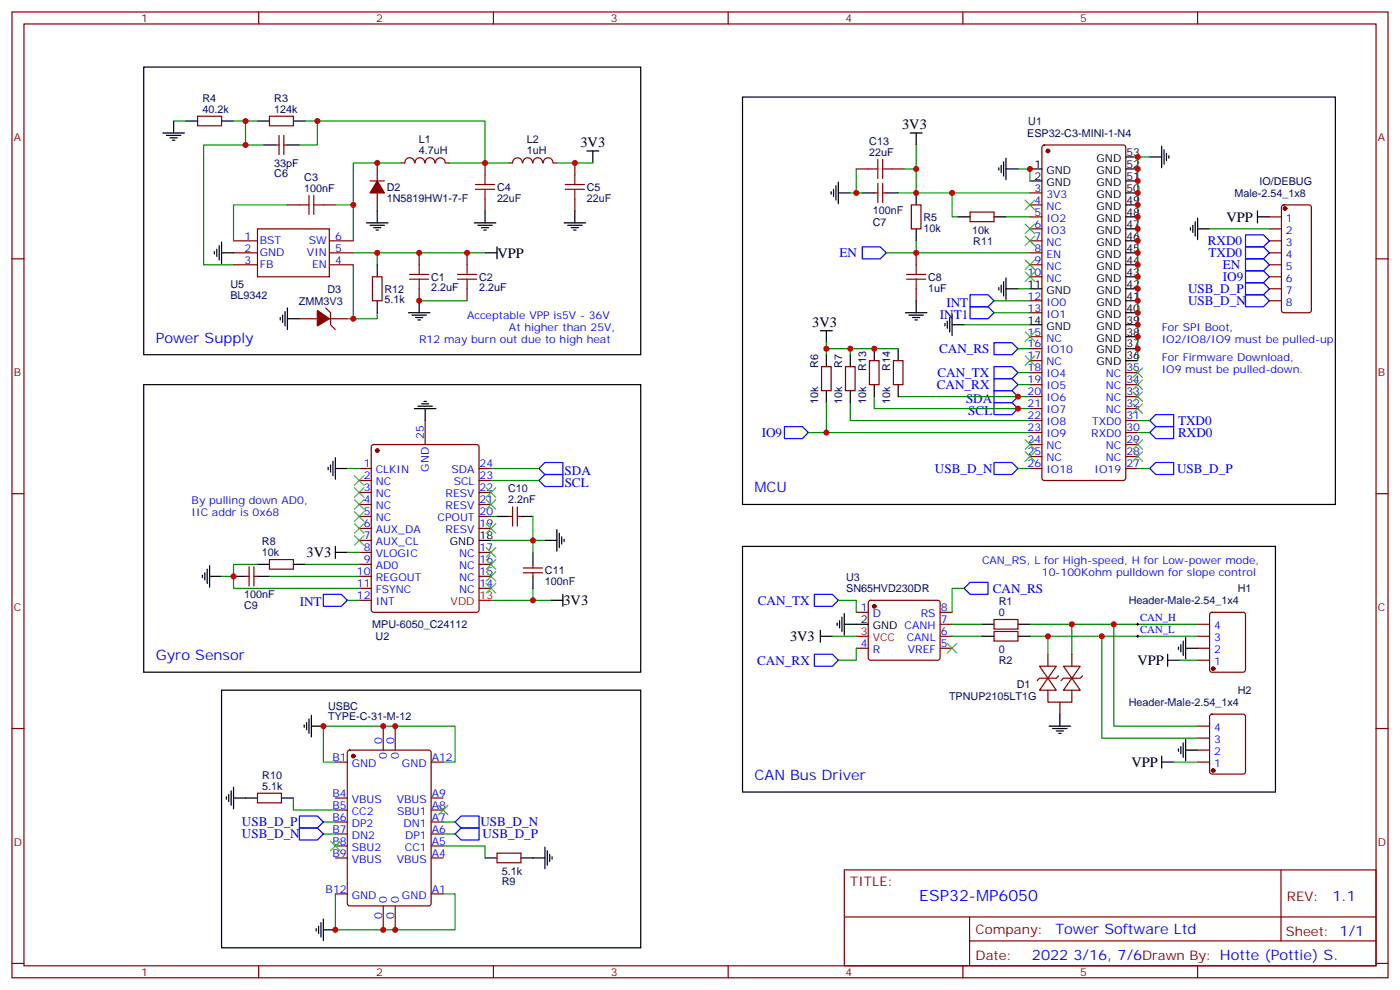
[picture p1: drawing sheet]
<svg xmlns="http://www.w3.org/2000/svg" width="412mm" height="291mm" viewBox="0 0 412 291" stroke-linecap="round" stroke-linejoin="round" font-family="sans-serif">
<g fill="none" stroke="#870000" stroke-width=".35">
<path d="M3.5 3.5h405.4v284.4h-405.4zM7.1 7.1h398.2v277.2h-398.2zM76.2 3.5v3.6M145.3 3.5v3.6M214.5 3.5v3.6M283.6 3.5v3.6M352.8 3.5v3.6M58.2 34.2h7.1v2.8h-7.1zM79.4 34.2h7v2.8h-7zM82.2 39.9v5.6M83.6 39.9v5.6M81.1 42.7h1.1"/>
<path d="M83.6 42.7h1.1M109 53.3h4.2M111.1 48v5.3M111.1 56.8v5.3M118.2 48h1M119.3 48a1.41 1.41 0 0 1 1.4-1.6 1.41 1.41 0 0 1 1.4 1.6M122.3 48a1.41 1.41 0 0 1 1.4-1.6 1.41 1.41 0 0 1 1.4 1.6M125.3 48a1.41 1.41 0 0 1 1.4-1.6 1.41 1.41 0 0 1 1.4 1.6M128.3 48a1.41 1.41 0 0 1 1.4-1.5 1.41 1.41 0 0 1 1.4 1.5M131.2 48h1.1M142.9 48v3.5M142.9 58.6v3.5"/>
<path d="M149.9 48h1.1M151 48a1.41 1.41 0 0 1 1.4-1.6 1.41 1.41 0 0 1 1.4 1.6M154 48a1.41 1.41 0 0 1 1.4-1.6 1.41 1.41 0 0 1 1.4 1.6M157 48a1.41 1.41 0 0 1 1.4-1.6 1.41 1.41 0 0 1 1.4 1.6M160.1 48a1.41 1.41 0 0 1 1.4-1.5 1.41 1.41 0 0 1 1.4 1.5M163 48h1M169.3 48v3.5M169.3 58.6v3.5M252.2 49.7h3.6M257.5 56.8h1.1M258.6 54v5.6M260 56.8h1.1"/>
<path d="M260 54v5.6M262.8 49.7h3.5M303.4 56.8h3.5M307.2 42.9l.4-.2h23.3l.7 .4v97.7l-.5 .6-23.5 .1-.6-.5-.1-97.6zM3.5 76.2h3.6M68.8 70.9h7M68.8 74.4h7M68.8 78h7M75.8 67.4h21.2v14.1h-21.2zM84.7 60.3h3.5M95.2 60.3h3.6M97 70.9h7.1"/>
<path d="M97 74.4h7.1M97 78h7.1M123.5 74.4v3.6M137.6 74.4v3.6M268.5 60.3h2.8v7.1h-2.8zM269.9 74.4v3.6M285.8 62.4h7v2.9h-7zM303.4 60.3h3.5M303.4 63.9h3.5M303.4 67.4h3.5M303.4 70.9h3.5M303.4 74.4h3.5"/>
<path d="M303.4 78h3.5M373.9 63.9h3.6M373.9 67.4h3.6M373.9 70.9h3.6M373.9 74.4h3.6M373.9 78h3.6M377.7 60.5l.5-.2h7.4l.6 .5 .1 30.6-.5 .6-7.6 .1-.7-.5v-30.6zM405.3 76.2h3.6M88.2 93.8h5.3M96 90.7l1.4 1.4v3.5l1.4 1.4M97 93.8h5.3M109.7 81.5h2.8v7h-2.8z"/>
<path d="M123.5 85v3.5M137.6 85v3.5M269.9 85v3.5M303.4 81.5h3.5M303.4 88.5h3.5M303.4 92.1h3.5M303.4 99.1h3.5M373.9 81.5h3.6M373.9 88.5h3.6M373.9 85h3.6M242 107.9h2.8v7.1h-2.8zM249.1 107.9h2.8v7.1h-2.8z"/>
<path d="M256.1 106.2h2.8v7h-2.8zM263.2 106.2h2.8v7h-2.8zM303.4 102.7h3.5M303.4 106.2h3.5M303.4 109.7h3.5M303.4 113.2h3.5M303.4 116.8h3.5M331.6 109.7h3.5M331.6 113.2h3.5M331.6 116.8h3.5M105.8 137.9h3.6M109.6 131.1l.5-.2h30.3l.7 .4v48.3l-.5 .6-30.5 .1-.7-.5v-48.2z"/>
<path d="M125.2 123.8v7.1M141.1 137.9h3.5M303.4 120.3h3.5M303.4 123.8h3.5M303.4 127.4h3.5M303.4 130.9h3.5M303.4 134.4h3.5M303.4 137.9h3.5M331.6 120.3h3.5M331.6 123.8h3.5M331.6 127.4h3.5M331.6 130.9h3.5"/>
<path d="M331.6 134.4h3.5M331.6 137.9h3.5M3.5 145.3h3.6M105.8 141.5h3.6M105.8 145h3.6M105.8 148.5h3.6M105.8 152h3.6M105.8 155.6h3.6M105.8 159.1h3.6M141.1 141.5h3.5M141.1 145h3.5M141.1 148.5h3.5"/>
<path d="M141.1 152h3.5M141.1 155.6h3.5M149.9 152h1.1M151 149.2v5.7M152.4 152h1.1M152.4 149.2v5.7M405.3 145.3h3.6M72.3 169.7h1.1M73.4 166.9v5.6M74.8 169.7h1M74.8 166.9v5.6M79.4 164.7h7v2.9h-7z"/>
<path d="M105.8 162.6h3.6M105.8 166.2h3.6M105.8 169.7h3.6M105.8 173.2h3.6M105.8 176.7h3.6M141.1 162.6h3.5M141.1 166.2h3.5M141.1 169.7h3.5M141.1 173.2h3.5M154.2 168.6h5.6M154.2 167.2h5.6M157 166.2v1"/>
<path d="M157 168.6v1.1M256 176.9l.5-.2h19.7l.5 .2 .2 .5v16.3l-.2 .5-.5 .2h-19.7l-.5-.3-.2-.4v-16.3zM252.2 180.3h3.6M252.2 190.9h3.6M276.9 180.3h3.6M276.9 190.9h3.6M276.9 187.3h3.6M276.9 183.8h3.6M292.8 182.4h7.1v2.8h-7.1zM292.8 185.9h7.1v2.8h-7.1zM306.2 196.1h4.9l-2.4 3.6zM308.7 199.7l2.4 3.5h-4.9z"/>
<path d="M308.7 192.6v3.5M311.9 199l-.8 .7h-4.9l-.7 .7M313.3 196.1h4.9l-2.5 3.6zM315.7 199.7l2.5 3.5h-4.9zM315.7 192.6v3.5M318.9 199l-.7 .7h-4.9l-.7 .7M352.8 190.9h3.5M352.8 187.3h3.5M352.8 183.8h3.5M352.8 194.4h3.5M356.5 180.5l.5-.2h9.2l.6 .4 .1 16.5-.5 .7h-9.4l-.6-.5-.1-16.4zM3.5 214.5h3.6"/>
<path d="M112.9 213.8v7M116.4 213.8v7M308.7 203.2v3.5h7v-3.5M312.2 206.7v3.6M352.8 217.3h3.5M352.8 213.8h3.5M356.5 210.5l.5-.2h9.2l.6 .4 .1 16.5-.5 .6-9.4 .1-.6-.5-.1-16.4zM405.3 214.5h3.6M75.8 233.5h7.1v2.9h-7.1zM98.8 224.4h3.5M98.8 235h3.5M98.8 238.5h3.5"/>
<path d="M102.5 221l.5-.2h23.3l.6 .5 .1 44.7-.5 .6-23.5 .1-.6-.5-.1-44.7zM127 224.4h3.5M127 235h3.5M127 238.5h3.5M352.8 224.4h3.5M352.8 220.8h3.5M98.8 242h3.5M98.8 245.5h3.5M98.8 249.1h3.5M98.8 252.6h3.5M127 242h3.5M127 245.5h3.5"/>
<path d="M127 249.1h3.5M127 252.6h3.5M146.4 251.2h7.1v2.8h-7.1zM248.7 256.1h156.6v28.2h-156.6zM377.3 256.1v20.9M98.8 263.2h3.5M112.9 266.7v7.1M116.4 266.7v7.1M127 263.2h3.5M248.7 270h156.5M285.6 277h119.6M285.6 270v14.1"/>
<path d="M3.5 283.6h3.6M76.2 284.3v3.6M145.3 284.3v3.6M214.5 284.3v3.6M283.6 284.3v3.6M352.8 284.3v3.6M405.3 283.6h3.6"/>
</g>
<g fill="#870000" stroke="#870000" stroke-width=".35">
<path d="M111.1 53.3l2.1 3.5h-4.2z"/>
<path d="M93.5 91.4l3.5 2.4-3.5 2.2z"/>
<circle cx="308.7" cy="44.4" r=".53"/>
<circle cx="111.1" cy="132.6" r=".53"/>
<circle cx="257.5" cy="178.5" r=".53"/>
<circle cx="357.4" cy="196.9" r=".53"/>
<circle cx="357.4" cy="226.8" r=".53"/>
<circle cx="378.5" cy="61.4" r=".53"/>
<circle cx="104.1" cy="222.6" r=".53"/>
</g>
<g fill="none" stroke="#000" stroke-width=".35">
<path d="M42.3 19.8h146.4v84.6h-146.4zM48 39.2h6.3M49 39.9h4.3M51.2 35.6v3.6M54.7 35.6h3.5M65.3 35.6h3.5M75.8 35.6h3.6M86.4 35.6h3.6M218.7 28.6h174.6v119.9h-174.6zM268.1 39.2h3.5M269.9 39.2v3.5M50.1 40.6h2.1"/>
<path d="M50.8 41.3h.7M77.6 42.7h3.5M84.7 42.7h3.5M172.9 44.4h3.5M174.6 44.4v3.6M244.8 56.4v.8M245.5 55.7v2.2M246.2 54.7v4.2M246.9 56.8h3.6M246.9 53.6v6.4M254 56.8h3.5M261.1 56.8h3.5"/>
<path d="M269.9 56.8v3.5M294.2 49.4v.7M294.9 48.7v2.1M295.6 47.6v4.3M296.3 49.7h3.6M296.3 46.6v6.3M303.4 49.7h3.5M303.4 53.3h3.5M331.6 49.7h3.5M331.6 53.3h3.5M331.6 56.8h3.5M331.6 46.2h3.5"/>
<path d="M338.7 46.2h3.5M342.2 43v6.4M342.9 44.1v4.2M343.6 45.2v2.1M344.3 45.9v.7M63.1 74.1v.7M63.9 73.4v2.1M64.6 72.3v4.3M65.3 74.4h3.5M65.3 71.3v6.3M107.9 65.6h6.4M109 66.3h4.2"/>
<path d="M110.1 67h2.1M110.8 67.7h.7M111.1 62.1v3.5M111.1 78v3.5M139.7 65.6h6.3M140.8 66.3h4.2M141.8 67h2.1M142.5 67.7h.7M142.9 74.4h3.5M142.9 62.1v3.5M146.4 72.7v3.5M166.2 65.6h6.3"/>
<path d="M167.2 66.3h4.2M168.3 67h2.1M169 67.7h.7M169.3 62.1v3.5M269.9 67.4v3.5M282.2 63.9h3.6M292.8 63.9h3.5M331.6 78h3.5M331.6 74.4h3.5M331.6 70.9h3.5M331.6 67.4h3.5M331.6 63.9h3.5"/>
<path d="M331.6 60.3h3.5M350.7 67v.7M351.4 66.3v2.1M352.1 65.3v4.2M352.8 67.4h3.5M352.8 64.2v6.4M370.4 63.9h3.5M370.4 62.1v3.5M82.5 93.5v.7M83.3 92.8v2.1M84 91.7v4.3M84.7 93.8h3.5"/>
<path d="M84.7 90.7v6.3M111.1 88.5v3.6M120.3 92.1h6.3M121.4 92.8h4.2M122.4 93.5h2.1M123.1 94.2h.7M123.5 88.5v3.6M241.7 97.4h3.5M243.4 97.4v3.5M266.7 92.1h6.3M267.8 92.8h4.2M268.8 93.5h2.1"/>
<path d="M269.5 94.2h.7M269.9 88.5v3.6M278.3 95.2v.8M279 94.5v2.2M279.8 93.5v4.2M280.5 95.6h3.5M280.5 92.4v6.4M294.2 84.7v.7M294.9 84v2.1M295.6 82.9v4.2M296.3 85h3.6M296.3 81.8v6.4"/>
<path d="M303.4 85h3.5M303.4 95.6h3.5M331.6 85h3.5M331.6 95.6h3.5M331.6 99.1h3.5M331.6 92.1h3.5M331.6 88.5h3.5M331.6 81.5h3.5M42.3 113.2h146.4v84.7h-146.4zM123.1 119.6h4.3M124.2 118.9h2.1M124.9 118.2h.7"/>
<path d="M243.4 104.4v3.5M243.4 115v3.5M250.5 104.4v3.5M250.5 115v3.5M257.5 102.7v3.5M257.5 113.2v3.6M264.6 102.7v3.5M264.6 113.2v3.6M331.6 106.2h3.5M331.6 102.7h3.5M96.7 137.6v.7M97.4 136.9v2.1"/>
<path d="M98.1 135.8v4.3M98.8 134.8v6.3M98.8 137.9h3.5M122.1 120.3h6.3M125.2 120.3v3.5M141.1 159.1h3.5M146.4 152h3.5M153.5 152h3.5M160.5 159.1h3.5M164 155.9v6.4M164.7 157v4.2M165.5 158v2.2"/>
<path d="M166.2 158.8v.7M59.6 169.3v.7M60.3 168.6v2.1M61 167.6v4.2M61.7 169.7h3.6M61.7 166.5v6.4M68.8 169.7h3.5M75.8 169.7h3.6M75.8 166.2h3.6M86.4 166.2h3.6M98.8 162.6h3.5M98.8 160.9v3.5"/>
<path d="M157 162.6v3.6M157 169.7v3.5M162.3 176.7h3.5M165.8 175v3.5M218.7 160.9h157v72.3h-157zM241.7 187.3h3.5M241.7 185.6v3.5M246.6 183.4v.7M247.3 182.7v2.2M248 181.7v4.2M248.7 183.8h7.1M248.7 180.6v6.4"/>
<path d="M289.3 183.8h3.5M289.3 187.3h3.5M299.9 183.8h3.5M299.9 187.3h3.5M344 194.4h3.5M344 192.6v3.5M347.1 190.5v.7M347.8 189.8v2.1M348.5 188.7v4.3M349.2 190.9h3.6M349.2 187.7v6.3M65.3 203.2h123.4v75.8h-123.4z"/>
<path d="M89.6 213.4v.7M90.3 212.7v2.1M91 211.7v4.2M91.7 213.8h3.5M91.7 210.6v6.4M309 213.8h6.4M310.1 214.5h4.2M311.1 215.2h2.2M311.9 215.9h.7M312.2 210.3v3.5M347.8 219.8v2.1M348.5 218.7v4.3"/>
<path d="M349.2 217.7v6.3M66.7 234.6v.7M67.4 233.9v2.1M68.1 232.8v4.3M68.8 235h7M68.8 231.8v6.3M82.9 235h3.5M342.2 222.6v3.5M342.2 224.4h3.5M347.1 220.5v.7M349.2 220.8h3.6M142.9 252.6h3.5"/>
<path d="M153.5 252.6h7M160.5 249.4v6.4M161.2 250.5v4.2M161.9 251.5v2.1M162.6 252.2v.7M93.1 273.4v.7M93.8 272.7v2.1M94.5 271.6v4.3M95.2 273.8h3.6M95.2 270.6v6.3"/>
</g>
<path d="M141.1 176.7h3.5M252.2 187.3h3.6" fill="none" stroke="#f00" stroke-width=".35"/>
<g fill="none" stroke="#00f" stroke-width=".35">
<path d="M254 72.7h5.3l1.8 1.7-1.8 1.8h-5.3zM366.9 72.7h5.3l1.7 1.7-1.7 1.8h-5.3zM366.9 69.1h5.3l1.7 1.8-1.7 1.8h-5.3zM366.9 79.7h5.3l1.7 1.8-1.7 1.8h-5.3zM366.9 76.2h5.3l1.7 1.8-1.7 1.7h-5.3zM285.8 86.8h5.2l1.8 1.7-1.8 1.8h-5.2zM285.8 90.3h5.2l1.8 1.8-1.8 1.7h-5.2zM366.9 83.3h5.3l1.7 1.7-1.7 1.8h-5.3zM366.9 86.8h5.3l1.7 1.7-1.7 1.8h-5.3zM292.8 107.9h5.3l1.8 1.8-1.8 1.8h-5.3zM292.8 111.5h5.3l1.8 1.7-1.8 1.8h-5.3zM292.8 115h5.3l1.8 1.8-1.8 1.7h-5.3z"/>
<path d="M292.8 118.5h5.3l1.8 1.8-1.8 1.8h-5.3zM292.8 100.9h5.3l1.8 1.8-1.8 1.7h-5.3zM158.7 137.9l1.8-1.7h5.3v3.5h-5.3zM160.5 139.7h5.3v3.5h-5.3l-1.8-1.7zM231.1 125.6h5.3l1.7 1.8-1.7 1.7h-5.3zM292.8 136.2h5.3l1.8 1.7-1.8 1.8h-5.3zM338.7 123.8l1.7-1.7h5.3v3.5h-5.3zM338.7 127.4l1.7-1.8h5.3v3.5h-5.3zM338.7 137.9l1.7-1.7h5.3v3.5h-5.3zM95.2 175h5.3l1.8 1.7-1.8 1.8h-5.3zM239.9 175h5.3l1.7 1.7-1.7 1.8h-5.3zM284 173.2l1.8-1.8h5.2v3.6h-5.2z"/>
<path d="M239.9 192.6h5.3l1.7 1.8-1.7 1.7h-5.3zM88.2 240.2h5.3l1.7 1.8-1.7 1.8h-5.3zM88.2 243.8h5.3l1.7 1.7-1.7 1.8h-5.3zM134.1 245.5l1.7-1.7h5.3v3.5h-5.3zM135.8 240.2h5.3v3.6h-5.3l-1.7-1.8z"/>
</g>
<g fill="none" stroke="#008700" stroke-width=".35">
<path d="M51.2 35.6h3.5M68.8 35.6h7M72.3 35.6v7.1h-12.3v35.3h8.8M90 35.6h52.9v12.4M93.5 35.6v7.1h-5.3M72.3 42.7h5.3M118.2 48h-14.1v12.3M132.3 48h17.6M164 48h10.6M250.5 56.8h3.5M252.2 49.7v7.1M264.6 56.8h38.8"/>
<path d="M266.3 49.7h3.6M269.9 42.7v14.1M280.5 56.8v7.1h1.7M299.9 49.7h3.5v3.6M338.7 46.2h-3.6v60M84.7 60.3h-15.9v10.6M98.8 60.3h5.3v10.6M104.1 74.4h38.8M104.1 78v15.8M111.1 74.4v3.6M261.1 74.4h42.3M269.9 70.9v3.5"/>
<path d="M296.3 63.9h7.1M356.3 67.4h17.6M111.1 92.1v1.7h-8.8M123.5 88.5h14.1M284 95.6h19.4M292.8 88.5h10.6M292.8 92.1h10.6M299.9 85h3.5M243.4 100.9v1.8h21.2M243.4 102.7v1.7M243.4 118.5v8.9M250.5 118.5v5.3h52.9"/>
<path d="M250.5 102.7v1.7M257.5 116.8v3.5h45.9M264.6 116.8h38.8M299.9 109.7h3.5M299.9 113.2h3.5M299.9 102.7h3.5M102.3 137.9h3.5M144.6 137.9h14.1M238.1 127.4h65.3M299.9 137.9h3.5M335.1 123.8h3.6M335.1 127.4h3.6"/>
<path d="M335.1 137.9h3.6M144.6 141.5h14.1M144.6 159.1h15.9M144.6 152h1.8M157 152v10.6M68.8 169.7v3.5h37M75.8 166.2h-7v3.5h-3.5M79.4 169.7h26.4M90 166.2h15.8M102.3 176.7h3.5M102.3 162.6h3.5M157 173.2v3.5h-12.4"/>
<path d="M157 176.7h5.3M246.9 176.7h5.3v3.6M284 173.2h-3.5v7.1M245.2 187.3h7M252.2 190.9v3.5h-5.3M280.5 187.3h8.8M280.5 183.8h8.8M303.4 183.8h12.3v8.8M303.4 187.3h5.3v5.3M308.7 187.3h44.1M315.7 183.8h37.1M324.6 187.3v30h28.2"/>
<path d="M328.1 183.8v30h24.7M347.5 194.4h5.3M86.4 235v3.5h12.4M98.8 224.4h-3.6v-10.6h38.9v10.6h-3.6M345.7 224.4h7.1M95.2 242h3.6M95.2 245.5h3.6M130.5 249.1h12.4v3.5M130.5 242h3.6M130.5 245.5h3.6M98.8 263.2v10.6h35.3v-10.6h-3.6"/>
</g>
<path d="M334.8 183.8h.7M334.8 187.3h.7M335.1 183.4v.7M335.1 187v.7" fill="none" stroke="#000" stroke-width=".29"/>
<g fill="none" stroke="#3c3" stroke-width=".35">
<path d="M302 58.9l2.8 2.8M304.8 58.9l-2.8 2.8M302 76.6l2.8 2.8M302 69.5l2.8 2.8M302 66l2.8 2.8M304.8 76.6l-2.8 2.8M304.8 69.5l-2.8 2.8M304.8 66l-2.8 2.8M302 80.1l2.8 2.8M302 97.7l2.8 2.8M304.8 97.7l-2.8 2.8M304.8 80.1l-2.8 2.8"/>
<path d="M302 104.8l2.8 2.8M304.8 104.8l-2.8 2.8M333.7 108.3l2.8 2.8M333.7 111.8l2.8 2.9M333.7 115.4l2.8 2.8M333.7 118.9l2.8 2.8M336.5 108.3l-2.8 2.8M336.5 111.8l-2.8 2.9M336.5 115.4l-2.8 2.8M336.5 118.9l-2.8 2.8M302 133l2.8 2.8M302 129.5l2.8 2.8"/>
<path d="M304.8 133l-2.8 2.8M304.8 129.5l-2.8 2.8M333.7 129.5l2.8 2.8M333.7 133l2.8 2.8M336.5 129.5l-2.8 2.8M336.5 133l-2.8 2.8M104.4 157.7l2.8 2.8M104.4 154.2l2.8 2.8M104.4 150.6l2.8 2.9M104.4 147.1l2.8 2.8M104.4 143.6l2.8 2.8M104.4 140.1l2.8 2.8"/>
<path d="M107.2 157.7l-2.8 2.8M107.2 154.2l-2.8 2.8M107.2 150.6l-2.8 2.9M107.2 147.1l-2.8 2.8M107.2 143.6l-2.8 2.8M107.2 140.1l-2.8 2.8M143.2 154.2l2.8 2.8M143.2 147.1l2.8 2.8M143.2 143.6l2.8 2.8M146 154.2l-2.8 2.8M146 147.1l-2.8 2.8M146 143.6l-2.8 2.8"/>
<path d="M143.2 161.2l2.8 2.8M143.2 164.7l2.8 2.9M143.2 168.3l2.8 2.8M143.2 171.8l2.8 2.8M146 161.2l-2.8 2.8M146 164.7l-2.8 2.9M146 168.3l-2.8 2.8M146 171.8l-2.8 2.8M279 189.4l2.9 2.9M281.9 189.4l-2.9 2.9M129.1 237.1l2.8 2.8M131.9 237.1l-2.8 2.8"/>
<path d="M97.4 247.7l2.8 2.8M100.2 247.7l-2.8 2.8"/>
</g>
<g fill="none" stroke="#a10000" stroke-width=".35">
<path d="M91 57.5v5.6M92.4 57.5v5.6M140.1 55.7h5.6M140.1 54.3h5.6M142.9 51.5v2.8M142.9 55.7v2.9M166.5 55.7h5.7M166.5 54.3h5.7M169.3 51.5v2.8M169.3 55.7v2.9M255.8 49.7h2.8M258.6 46.9v5.7"/>
<path d="M260 46.9v5.7M260 49.7h2.8M88.2 60.3h2.8M92.4 60.3h2.8M123.5 78v2.8M137.6 78v2.8M269.9 78v2.8M120.6 82.2h5.7M120.6 80.8h5.7M123.5 82.2v2.8M134.8 82.2h5.6M134.8 80.8h5.6"/>
<path d="M137.6 82.2v2.8M267.1 82.2h5.6M267.1 80.8h5.6M269.9 82.2v2.8"/>
</g>
<g fill="#c00">
<circle cx="315.7" cy="183.8" r=".88"/>
<circle cx="308.7" cy="187.3" r=".88"/>
<circle cx="328.1" cy="183.8" r=".88"/>
<circle cx="324.6" cy="187.3" r=".88"/>
<circle cx="335.1" cy="102.7" r=".88"/>
<circle cx="335.1" cy="99.1" r=".88"/>
<circle cx="335.1" cy="95.6" r=".88"/>
<circle cx="335.1" cy="92.1" r=".88"/>
<circle cx="335.1" cy="88.5" r=".88"/>
<circle cx="335.1" cy="85" r=".88"/>
<circle cx="335.1" cy="81.5" r=".88"/>
<circle cx="335.1" cy="78" r=".88"/>
<circle cx="335.1" cy="74.4" r=".88"/>
<circle cx="335.1" cy="70.9" r=".88"/>
<circle cx="335.1" cy="67.4" r=".88"/>
<circle cx="335.1" cy="63.9" r=".88"/>
<circle cx="335.1" cy="60.3" r=".88"/>
<circle cx="335.1" cy="56.8" r=".88"/>
<circle cx="335.1" cy="53.3" r=".88"/>
<circle cx="335.1" cy="49.7" r=".88"/>
<circle cx="335.1" cy="46.2" r=".88"/>
<circle cx="303.4" cy="49.7" r=".88"/>
<circle cx="104.1" cy="60.3" r=".88"/>
<circle cx="111.1" cy="48" r=".88"/>
<circle cx="142.9" cy="48" r=".88"/>
<circle cx="169.3" cy="48" r=".88"/>
<circle cx="72.3" cy="35.6" r=".88"/>
<circle cx="72.3" cy="42.7" r=".88"/>
<circle cx="93.5" cy="35.6" r=".88"/>
<circle cx="269.9" cy="74.4" r=".88"/>
<circle cx="243.4" cy="127.4" r=".88"/>
<circle cx="68.8" cy="169.7" r=".88"/>
<circle cx="157" cy="159.1" r=".88"/>
<circle cx="157" cy="176.7" r=".88"/>
<circle cx="269.9" cy="56.8" r=".88"/>
<circle cx="280.5" cy="56.8" r=".88"/>
<circle cx="137.6" cy="74.4" r=".88"/>
<circle cx="123.5" cy="74.4" r=".88"/>
<circle cx="111.1" cy="74.4" r=".88"/>
<circle cx="104.1" cy="93.8" r=".88"/>
<circle cx="123.5" cy="88.5" r=".88"/>
<circle cx="269.9" cy="49.7" r=".88"/>
<circle cx="252.2" cy="56.8" r=".88"/>
<circle cx="299.9" cy="116.8" r=".88"/>
<circle cx="299.9" cy="120.3" r=".88"/>
<circle cx="257.5" cy="102.7" r=".88"/>
<circle cx="243.4" cy="102.7" r=".88"/>
<circle cx="250.5" cy="102.7" r=".88"/>
<circle cx="112.9" cy="213.8" r=".88"/>
<circle cx="116.4" cy="213.8" r=".88"/>
<circle cx="95.3" cy="213.8" r=".88"/>
<circle cx="112.9" cy="273.8" r=".88"/>
<circle cx="116.4" cy="273.8" r=".88"/>
<circle cx="98.8" cy="273.8" r=".88"/>
</g>
<text font-size="4.6" fill="#00f" x="270.8" y="265.1">ESP32-MP6050</text>
<g font-size="4.2">
<text x="265.7" y="38">3V3</text>
<text x="171" y="43.4">3V3</text>
<text x="361.2" y="65.3">VPP</text>
<text x="146.6" y="75.9">VPP</text>
<text x="239.3" y="96.2">3V3</text>
<text x="90.3" y="164.1">3V3</text>
<text x="166" y="178.2">3V3</text>
<text x="232.7" y="188.8">3V3</text>
<text x="335.1" y="195.8">VPP</text>
<text x="333.3" y="225.8">VPP</text>
</g>
<g font-size="4.2" fill="#00f">
<text x="45.9" y="100.9">Power Supply</text>
<text x="222.2" y="145">MCU</text>
<text x="45.9" y="194.4">Gyro Sensor</text>
<text x="222.2" y="229.7">CAN Bus Driver</text>
<text x="392.5" y="265.4">1.1</text>
<text x="310.9" y="274.9">Tower Software Ltd</text>
<text x="304" y="282.7">2022 3/16, 7/6Drawn By: Hotte (Pottie) S.</text>
</g>
<g font-size="3.9" fill="#00f">
<text x="247.3" y="75.7">EN</text>
<text x="355.8" y="72.2">RXD0</text>
<text x="356" y="75.7">TXD0</text>
<text x="360.2" y="82.8">IO9</text>
<text x="360.2" y="79.2">EN</text>
<text x="350" y="86.3">USB_D_P</text>
<text x="350" y="89.8">USB_D_N</text>
<text x="276.8" y="93.8">INT1</text>
<text x="278.8" y="90.3">INT</text>
<text x="276.6" y="103.9">CAN_RS</text>
<text x="276.2" y="111">CAN_TX</text>
<text x="276" y="114.5">CAN_RX</text>
<text x="284.6" y="118.5">SDA</text>
<text x="285.2" y="122.1">SCL</text>
<text x="347" y="125.1">TXD0</text>
<text x="224.4" y="128.6">IO9</text>
<text x="347" y="128.6">RXD0</text>
<text x="166.3" y="139.9">SDA</text>
<text x="166.3" y="143.4">SCL</text>
<text x="275.4" y="139.2">USB_D_N</text>
<text x="346.7" y="139.2">USB_D_P</text>
<text x="88.3" y="178.5">INT</text>
<text x="223.2" y="178">CAN_TX</text>
<text x="292.4" y="174.6">CAN_RS</text>
<text x="223" y="195.6">CAN_RX</text>
<text x="71.3" y="243.3">USB_D_P</text>
<text x="141.5" y="243.2">USB_D_N</text>
<text x="71.3" y="246.8">USB_D_N</text>
<text x="142.1" y="246.8">USB_D_P</text>
</g>
<g font-size="3.9" fill="#800">
<text x="250.5" y="260.7">TITLE:</text>
<text x="379.1" y="265.4">REV:</text>
<text x="287.4" y="274.9">Company:</text>
<text x="378.7" y="275.5">Sheet: 1/1</text>
<text x="287.4" y="282.6">Date:</text>
</g>
<g font-size="3.2" fill="#800">
<text x="41.6" y="6.5">1</text>
<text x="110.8" y="6.5">2</text>
<text x="179.9" y="6.5">3</text>
<text x="249.1" y="6.5">4</text>
<text x="318.2" y="6.5">5</text>
<text x="4.1" y="41.6">A</text>
<text x="405.9" y="41.6">A</text>
<text x="4.1" y="110.8">B</text>
<text x="405.9" y="110.8">B</text>
<text x="4.1" y="179.9">C</text>
<text x="405.9" y="179.9">C</text>
<text x="4.1" y="249.1">D</text>
<text x="405.9" y="249.1">D</text>
<text x="41.6" y="287.3">1</text>
<text x="110.8" y="287.3">2</text>
<text x="179.9" y="287.3">3</text>
<text x="249.1" y="287.3">4</text>
<text x="318.2" y="287.3">5</text>
</g>
<g font-size="3.2" fill="#000080">
<text x="59.6" y="30">R4</text>
<text x="59.6" y="33.2">40.2k</text>
<text x="80.8" y="33.2">124k</text>
<text x="80.8" y="30.1">R3</text>
<text x="302.6" y="40.3">ESP32-C3-MINI-1-N4</text>
<text x="302.9" y="36.8">U1</text>
<text x="123.4" y="45.4">4.7uH</text>
<text x="123.4" y="42.2">L1</text>
<text x="155.2" y="45.4">1uH</text>
<text x="155.2" y="42.2">L2</text>
<text x="256" y="45.9">22uF</text>
<text x="256" y="42.6">C13</text>
<text x="80.8" y="49">33pF</text>
<text x="80.8" y="52.2">C6</text>
<text x="89.6" y="53.3">C3</text>
<text x="89.6" y="56.4">100nF</text>
<text x="113.9" y="59.4">1N5819HW1-7-F</text>
<text x="113.9" y="56.2">D2</text>
<text x="146.4" y="59.3">22uF</text>
<text x="146.4" y="56.2">C4</text>
<text x="172.9" y="59.3">22uF</text>
<text x="172.9" y="56.2">C5</text>
<text x="363.7" y="57.9">Male-2.54_1x8</text>
<text x="371" y="54.4">IO/DEBUG</text>
<text x="257.1" y="63.1">100nF</text>
<text x="272" y="65">R5</text>
<text x="257.1" y="66.4">C7</text>
<text x="272" y="68.2">10k</text>
<text x="286.4" y="68.8">10k</text>
<text x="286.7" y="72">R11</text>
<text x="127" y="82.6">C1</text>
<text x="141.1" y="82.6">C2</text>
<text x="273.4" y="82.6">C8</text>
<text x="67.8" y="87.9">BL9342</text>
<text x="67.8" y="84.7">U5</text>
<text x="88.1" y="89.7">ZMM3V3</text>
<text x="96.5" y="86.2">D3</text>
<text x="113.2" y="89.3">5.1k</text>
<text x="113.2" y="86.2">R12</text>
<text x="127" y="85.8">2.2uF</text>
<text x="141.1" y="85.8">2.2uF</text>
<text x="273.4" y="85.8">1uF</text>
<text x="241" y="108.3" transform="rotate(-90 241 108.3)">R6</text>
<text x="248.1" y="108.3" transform="rotate(-90 248.1 108.3)">R7</text>
<text x="255.2" y="109.2" transform="rotate(-90 255.2 109.2)">R13</text>
<text x="262.2" y="109.2" transform="rotate(-90 262.2 109.2)">R14</text>
<text x="241" y="118.9" transform="rotate(-90 241 118.9)">10k</text>
<text x="248.1" y="118.9" transform="rotate(-90 248.1 118.9)">10k</text>
<text x="255.2" y="118.9" transform="rotate(-90 255.2 118.9)">10k</text>
<text x="262.2" y="118.9" transform="rotate(-90 262.2 118.9)">10k</text>
<text x="149.7" y="148.2">2.2nF</text>
<text x="149.7" y="144.9">C10</text>
<text x="77.2" y="160.5">R8</text>
<text x="77.1" y="163.8">10k</text>
<text x="160.5" y="172.3">100nF</text>
<text x="160.5" y="169.1">C11</text>
<text x="249.3" y="171.1">U3</text>
<text x="71.9" y="176">100nF</text>
<text x="71.9" y="179.3">C9</text>
<text x="249.3" y="174.4">SN65HVD230DR</text>
<text x="294.2" y="178.2">R1</text>
<text x="332.5" y="177.8">Header-Male-2.54_1x4</text>
<text x="364.6" y="174.4">H1</text>
<text x="109.6" y="184.9">MPU-6050_C24112</text>
<text x="294.2" y="181.3">0</text>
<text x="110.6" y="188.5">U2</text>
<text x="294.2" y="192.3">0</text>
<text x="294.2" y="195.4">R2</text>
<text x="299.5" y="202.6">D1</text>
<text x="96.6" y="208.9">USBC</text>
<text x="279.6" y="206.1">TPNUP2105LT1G</text>
<text x="332.5" y="207.8">Header-Male-2.54_1x4</text>
<text x="364.6" y="204.4">H2</text>
<text x="96.6" y="212">TYPE-C-31-M-12</text>
<text x="77.3" y="232.5">5.1k</text>
<text x="77.3" y="229.3">R10</text>
<text x="147.8" y="257.5">5.1k</text>
<text x="147.8" y="260.7">R9</text>
</g>
<g font-size="3.2">
<text x="323" y="47.6">GND</text>
<text x="331.8" y="45.9">53</text>
<text x="304.7" y="49.4">1</text>
<text x="304.7" y="52.9">2</text>
<text x="308.2" y="51.2">GND</text>
<text x="323" y="51.2">GND</text>
<text x="331.8" y="52.9">51</text>
<text x="331.8" y="49.4">52</text>
<text x="308.2" y="54.7">GND</text>
<text x="323" y="58.2">GND</text>
<text x="323" y="54.7">GND</text>
<text x="331.8" y="60">49</text>
<text x="331.8" y="56.4">50</text>
<text x="323" y="65.3">GND</text>
<text x="323" y="61.7">GND</text>
<text x="331.8" y="63.5">48</text>
<text x="323" y="68.8">GND</text>
<text x="331.8" y="70.6">46</text>
<text x="331.8" y="67">47</text>
<text x="323" y="75.8">GND</text>
<text x="323" y="72.3">GND</text>
<text x="331.8" y="77.6">44</text>
<text x="331.8" y="74.1">45</text>
<text x="323" y="82.9">GND</text>
<text x="323" y="79.4">GND</text>
<text x="331.8" y="81.1">43</text>
<text x="302.7" y="84.7">11</text>
<text x="308.2" y="86.4">GND</text>
<text x="323" y="90">GND</text>
<text x="323" y="86.4">GND</text>
<text x="331.8" y="88.2">41</text>
<text x="331.8" y="84.7">42</text>
<text x="302.7" y="95.2">14</text>
<text x="323" y="93.5">GND</text>
<text x="331.8" y="95.2">39</text>
<text x="331.8" y="91.7">40</text>
<text x="308.2" y="97">GND</text>
<text x="323" y="100.5">GND</text>
<text x="323" y="97">GND</text>
<text x="331.8" y="98.8">38</text>
<text x="323" y="107.6">GND</text>
<text x="323" y="104.1">GND</text>
<text x="331.8" y="105.8">36</text>
<text x="331.8" y="102.3">37</text>
<text x="132.5" y="160.5">GND</text>
<text x="141.3" y="158.8">18</text>
<text x="253.6" y="183.4">2</text>
<text x="257.1" y="185.2">GND CANH</text>
</g>
<g font-size="3.2" fill="#00f">
<text x="304.7" y="56.4">3</text>
<text x="304.7" y="60">4</text>
<text x="308.2" y="58.2">3V3</text>
<text x="304.7" y="63.5">5</text>
<text x="308.2" y="61.7">NC</text>
<text x="308.2" y="65.3">IO2</text>
<text x="378.8" y="65.3">1</text>
<text x="72.1" y="70.6">1</text>
<text x="76.6" y="72">BST</text>
<text x="91" y="72">SW</text>
<text x="98.8" y="70.6">6</text>
<text x="304.7" y="67">6</text>
<text x="304.7" y="70.6">7</text>
<text x="308.2" y="68.8">IO3</text>
<text x="378.8" y="68.8">2</text>
<text x="72.1" y="74.1">2</text>
<text x="72.1" y="77.6">3</text>
<text x="76.6" y="75.5">GND</text>
<text x="90.4" y="75.5">VIN</text>
<text x="98.8" y="77.6">4</text>
<text x="98.8" y="74.1">5</text>
<text x="304.7" y="74.1">8</text>
<text x="304.7" y="77.6">9</text>
<text x="308.2" y="72.3">NC</text>
<text x="308.2" y="75.8">EN</text>
<text x="378.8" y="72.3">3</text>
<text x="378.8" y="75.8">4</text>
<text x="76.6" y="79">FB</text>
<text x="91.9" y="79">EN</text>
<text x="302.7" y="81.1">10</text>
<text x="308.2" y="79.4">NC</text>
<text x="308.2" y="82.9">NC</text>
<text x="378.8" y="79.4">5</text>
<text x="378.8" y="82.9">6</text>
<text x="302.7" y="88.2">12</text>
<text x="308.2" y="90">IO0</text>
<text x="378.8" y="86.4">7</text>
<text x="378.8" y="90">8</text>
<text x="137.6" y="93.8">Acceptable VPP is5V - 36V</text>
<text x="302.7" y="91.7">13</text>
<text x="308.2" y="93.5">IO1</text>
<text x="123.5" y="100.9">R12 may burn out due to high heat</text>
<text x="149.9" y="97.4">At higher than 25V,</text>
<text x="302.7" y="98.8">15</text>
<text x="308.2" y="100.5">NC</text>
<text x="342.2" y="100.9">IO2/IO8/IO9 must be pulled-up.</text>
<text x="342.2" y="97.4">For SPI Boot,</text>
<text x="302.7" y="102.3">16</text>
<text x="302.7" y="105.8">17</text>
<text x="308.2" y="104.1">IO10</text>
<text x="308.2" y="107.6">NC</text>
<text x="342.2" y="106.2">For Firmware Download,</text>
<text x="302.7" y="109.4">18</text>
<text x="302.7" y="112.9">19</text>
<text x="308.2" y="111.1">IO4</text>
<text x="325.7" y="111.1">NC</text>
<text x="331.8" y="112.9">34</text>
<text x="331.8" y="109.4">35</text>
<text x="342.2" y="109.7">IO9 must be pulled-down.</text>
<text x="302.7" y="116.4">20</text>
<text x="302.7" y="119.9">21</text>
<text x="308.2" y="114.7">IO5</text>
<text x="308.2" y="118.2">IO6</text>
<text x="325.7" y="118.2">NC</text>
<text x="325.7" y="114.7">NC</text>
<text x="331.8" y="119.9">32</text>
<text x="331.8" y="116.4">33</text>
<text x="302.7" y="123.5">22</text>
<text x="308.2" y="121.7">IO7</text>
<text x="308.2" y="125.2">IO8</text>
<text x="321.7" y="125.2">TXD0</text>
<text x="325.7" y="121.7">NC</text>
<text x="331.8" y="123.5">31</text>
<text x="124.9" y="129.1" transform="rotate(-90 124.9 129.1)">25</text>
<text x="302.7" y="127">23</text>
<text x="302.7" y="130.5">24</text>
<text x="308.2" y="128.8">IO9</text>
<text x="321.5" y="128.8">RXD0</text>
<text x="331.8" y="130.5">29</text>
<text x="331.8" y="127">30</text>
<text x="107.2" y="137.6">1</text>
<text x="141.3" y="137.6">24</text>
<text x="302.7" y="134.1">25</text>
<text x="302.7" y="137.6">26</text>
<text x="308.2" y="132.3">NC</text>
<text x="308.2" y="135.8">NC</text>
<text x="325.7" y="135.8">NC</text>
<text x="325.7" y="132.3">NC</text>
<text x="331.8" y="137.6">27</text>
<text x="331.8" y="134.1">28</text>
<text x="107.2" y="141.1">2</text>
<text x="110.7" y="139.3">CLKIN</text>
<text x="110.7" y="142.9">NC</text>
<text x="126.3" y="138.9" transform="rotate(-90 126.3 138.9)">GND</text>
<text x="133" y="139.3">SDA</text>
<text x="133.7" y="142.9">SCL</text>
<text x="141.3" y="141.1">23</text>
<text x="308.2" y="139.3">IO18</text>
<text x="322.4" y="139.3">IO19</text>
<text x="56.4" y="148.5">By pulling down AD0,</text>
<text x="107.2" y="144.6">3</text>
<text x="107.2" y="148.2">4</text>
<text x="110.7" y="146.4">NC</text>
<text x="110.7" y="149.9">NC</text>
<text x="131.3" y="149.9">RESV</text>
<text x="131.3" y="146.4">RESV</text>
<text x="141.3" y="148.2">21</text>
<text x="141.3" y="144.6">22</text>
<text x="56.4" y="152">IIC addr is 0x68</text>
<text x="107.2" y="151.7">5</text>
<text x="107.2" y="155.2">6</text>
<text x="110.7" y="153.5">NC</text>
<text x="128.9" y="153.5">CPOUT</text>
<text x="141.3" y="155.2">19</text>
<text x="141.3" y="151.7">20</text>
<text x="107.2" y="158.8">7</text>
<text x="110.7" y="157">AUX_DA</text>
<text x="110.7" y="160.5">AUX_CL</text>
<text x="131.3" y="157">RESV</text>
<text x="107.2" y="162.3">8</text>
<text x="107.2" y="165.8">9</text>
<text x="110.7" y="164">VLOGIC</text>
<text x="110.7" y="167.6">AD0</text>
<text x="135.2" y="167.6">NC</text>
<text x="135.2" y="164">NC</text>
<text x="141.3" y="165.8">16</text>
<text x="141.3" y="162.3">17</text>
<text x="289.3" y="166.2">CAN_RS, L for High-speed, H for Low-power mode,</text>
<text x="105.2" y="169.3">10</text>
<text x="105.2" y="172.9">11</text>
<text x="110.7" y="171.1">REGOUT</text>
<text x="135.2" y="171.1">NC</text>
<text x="141.3" y="172.9">14</text>
<text x="141.3" y="169.3">15</text>
<text x="306.9" y="169.7">10-100Kohm pulldown for slope control</text>
<text x="105.2" y="176.4">12</text>
<text x="110.7" y="174.6">FSYNC</text>
<text x="110.7" y="178.2">INT</text>
<text x="135.2" y="174.6">NC</text>
<text x="253.6" y="179.9">1</text>
<text x="277.1" y="179.9">8</text>
<text x="257.1" y="181.7">D</text>
<text x="271.3" y="181.7">RS</text>
<text x="277.1" y="183.4">7</text>
<text x="335.8" y="182.9">CAN_H</text>
<text x="357.6" y="185.2">4</text>
<text x="253.6" y="190.5">4</text>
<text x="267.1" y="188.7">CANL</text>
<text x="277.1" y="190.5">5</text>
<text x="277.1" y="187">6</text>
<text x="335.8" y="186.4">CAN_L</text>
<text x="357.6" y="188.7">3</text>
<text x="257.1" y="192.3">R</text>
<text x="267.4" y="192.3">VREF</text>
<text x="357.6" y="195.8">1</text>
<text x="357.6" y="192.3">2</text>
<text x="357.6" y="215.2">4</text>
<text x="112.5" y="219.1" transform="rotate(-90 112.5 219.1)">0</text>
<text x="116.1" y="219.1" transform="rotate(-90 116.1 219.1)">0</text>
<text x="357.6" y="218.7">3</text>
<text x="97.9" y="224">B1</text>
<text x="103.6" y="225.8">GND</text>
<text x="113.9" y="223.6" transform="rotate(-90 113.9 223.6)">0</text>
<text x="117.5" y="223.6" transform="rotate(-90 117.5 223.6)">0</text>
<text x="118.4" y="225.8">GND</text>
<text x="127.2" y="224">A12</text>
<text x="357.6" y="225.8">1</text>
<text x="357.6" y="222.3">2</text>
<text x="97.9" y="234.6">B4</text>
<text x="97.9" y="238.1">B5</text>
<text x="103.6" y="236.4">VBUS</text>
<text x="103.6" y="239.9">CC2</text>
<text x="116.9" y="236.4">VBUS</text>
<text x="117" y="239.9">SBU1</text>
<text x="127.2" y="238.1">A8</text>
<text x="127.2" y="234.6">A9</text>
<text x="97.9" y="241.7">B6</text>
<text x="97.9" y="245.2">B7</text>
<text x="103.6" y="243.4">DP2</text>
<text x="118.9" y="243.4">DN1</text>
<text x="127.2" y="245.2">A6</text>
<text x="127.2" y="241.7">A7</text>
<text x="97.9" y="248.7">B8</text>
<text x="103.6" y="246.9">DN2</text>
<text x="103.6" y="250.5">SBU2</text>
<text x="119.2" y="250.5">CC1</text>
<text x="119.3" y="246.9">DP1</text>
<text x="127.2" y="248.7">A5</text>
<text x="97.9" y="252.2">B9</text>
<text x="103.6" y="254">VBUS</text>
<text x="116.9" y="254">VBUS</text>
<text x="127.2" y="252.2">A4</text>
<text x="95.9" y="262.8">B12</text>
<text x="127.2" y="262.8">A1</text>
<text x="103.6" y="264.6">GND</text>
<text x="113.9" y="266" transform="rotate(-90 113.9 266)">0</text>
<text x="117.5" y="266" transform="rotate(-90 117.5 266)">0</text>
<text x="118.4" y="264.6">GND</text>
<text x="112.5" y="270.5" transform="rotate(-90 112.5 270.5)">0</text>
<text x="116.1" y="270.5" transform="rotate(-90 116.1 270.5)">0</text>
</g>
<g font-size="3.2" fill="#f00">
<text x="132.7" y="178.2">VDD</text>
<text x="141.3" y="176.4">13</text>
<text x="253.6" y="187">3</text>
<text x="257.1" y="188.7">VCC</text>
</g>
</svg>
